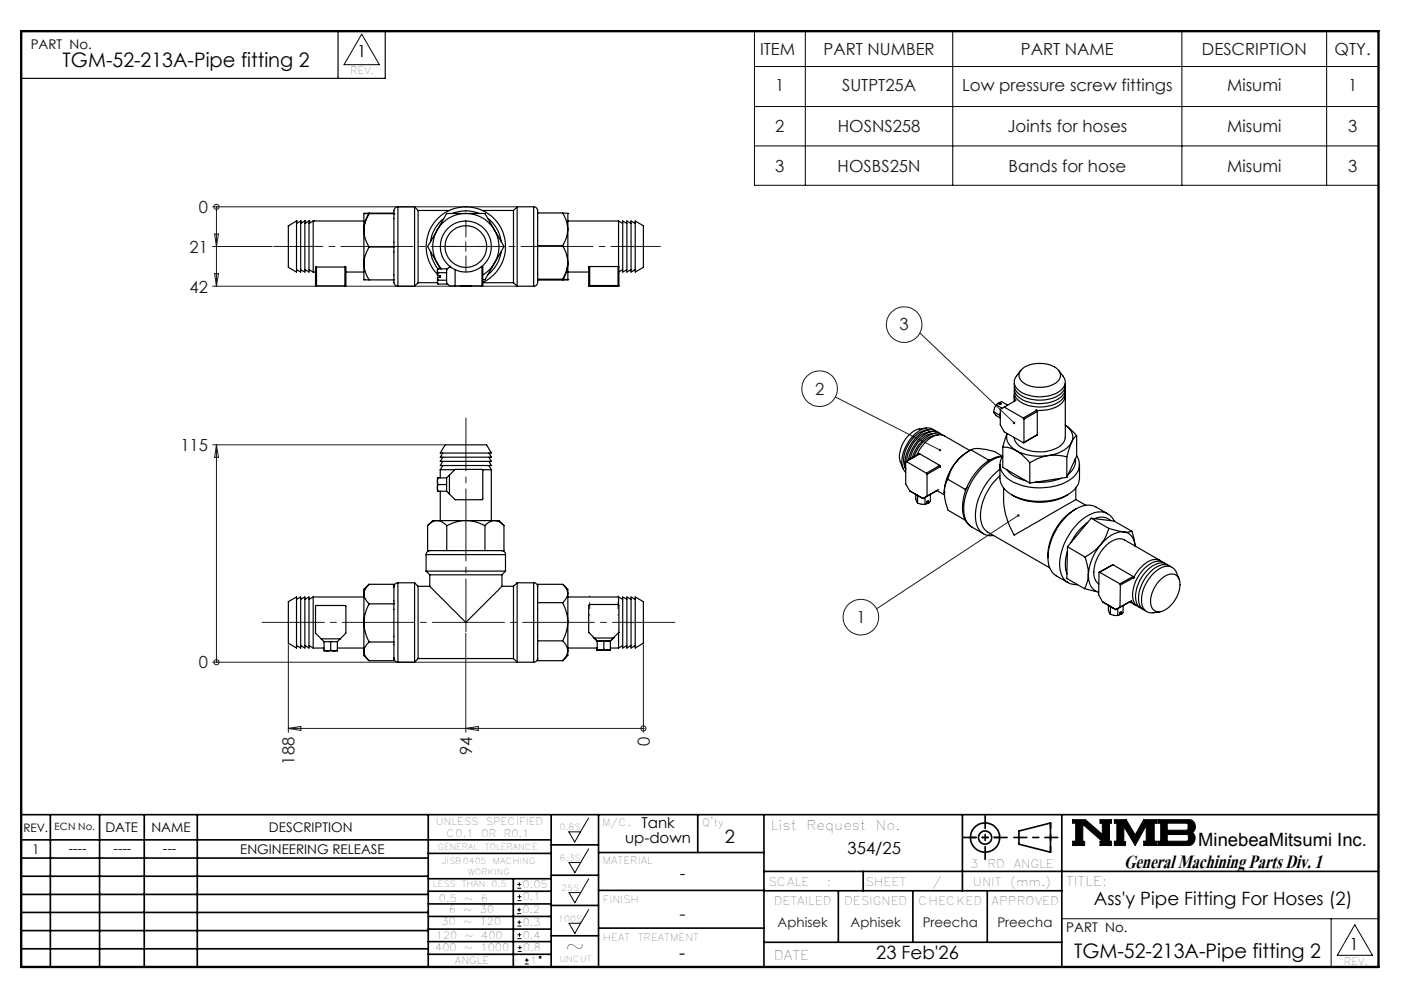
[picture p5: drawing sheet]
<svg xmlns="http://www.w3.org/2000/svg" width="297mm" height="210mm" viewBox="0 0 297 210" stroke-linecap="round" stroke-linejoin="round" font-family="sans-serif">
<g fill="none" stroke="#000" stroke-width=".21">
<path d="M76.5 7.2l3.8 6.5h-7.5zM159.6 6.6h132v32.6h-132zM159.6 14.1h132M170.4 6.6v32.6M201.5 6.6v32.6M250 6.6v32.6M280.6 6.6v32.6M159.6 22.5h132M159.6 30.9h132M120.3 175.9h2.5l-1.2 2.2zM124.5 173l-1.7 2.9M124.5 179.5l-1.7 2.9"/>
<path d="M226.9 173.3h2.7l3.6 3.2v-2.4h-.5v-.8h2.4v.8h-.4v3.8h.4v.9h-2.4v-.9h.5l-4.1-3.6v3.6h.3v.9h-2.5v-.9h.6v-3.8h-.6zM235.7 173.3h2.5l1.9 3.3 1.8-3.3h2.8v.8h-.5v3.8h.5v.9h-2.8v-.9h.6v-3.3l-2.4 4.2-2.4-4v3.2h.4v.8h-2.4v-.9h.6v-3.8h-.6zM244.9 173.3h6.6a1.47 1.47 0 0 1 1.3 1.2 1.47 1.47 0 0 1-.7 1.6 1.48 1.48 0 0 1 .7 1.6 1.48 1.48 0 0 1-1.4 1.1h-6.5v-.9h.6v-3.8h-.6zM246.9 174.1h4.1l.3 .2v1l-.3 .3h-4.1zM246.9 176.5h4.2l.3 .3v.8l-.4 .3h-4.1zM109.4 193.2h.8M109.4 192.4h.8M109.4 187.8h.8M109.4 187h.8M109.5 198.5h.8M109.5 197.7h.8M109.5 195.9h.8"/>
<path d="M109.5 195h.8M109.5 190.5h.8M109.5 189.6h.8M109.8 192v.8M109.9 194.7v.8M109.9 186.6v.8M109.9 189.2v.8M109.9 197.3v.8M110 200v.8M120.4 182.4h2.4l-1.2 2.2zM120.4 188.8h2.4l-1.2 2.1zM120.4 195.3h2.4l-1.2 2.1z"/>
<path d="M124.5 185.9l-1.7 2.9M124.5 192.4l-1.7 2.9M224.6 194.3h67M281.6 194.3v10.2M286.6 195.6l3.7 6.4h-7.4zM109.5 201.2h.8M109.5 200.4h.8M111 203.9h.8M111 203.1h.8M111.4 202.7v.8"/>
<circle cx="114.3" cy="202.5" r=".2"/>
</g>
<g fill="none" stroke="#000" stroke-width=".35">
<path d="M4.5 172.3h287.1M4.5 177.6h112.1M10.7 172.3v32.2M21.1 172.3v32.2M30.5 172.3v32.2M41.7 172.3v32.2M90.6 172.3v32.2M116.6 172.3v32.2M116.6 178.7h10M126.6 172.3v32.2M147.6 172.3v8M161.6 172.3v32.2"/>
<path d="M203.6 172.3v16.1M215.5 175.7l6.7-1.6v6.1l-6.7-1.7zM224.6 172.3v32.2M4.5 185.3h86.1M4.5 181.5h86.1M4.5 189.2h86.1M4.5 193h86.1M4.5 196.8h86.1M90.6 199.1h26M90.6 193.8h26M90.6 188.5h26M90.6 191.2h26"/>
<path d="M90.6 180.5h26M90.6 185.8h26M90.6 196.5h26M108.6 185.8v18.5M116.6 185.1h10M116.6 191.5h10M116.6 197.9h10M126.6 196.3h35M126.6 188.3h35M126.6 180.3h35M161.6 184.3h130M161.6 199.3h63"/>
<path d="M161.6 188.4h63M177.3 188.4v10.9M182.6 184.3v4.1M193.1 188.4v10.9M208.8 188.4v10.9M4.5 200.7h86.1M90.6 201.8h26"/>
<circle cx="208.4" cy="177.1" r="3.1"/>
<circle cx="208.4" cy="177.1" r="1.4"/>
</g>
<path d="M4.5 6.6h287.1" fill="none" stroke="#000" stroke-width=".21" stroke-dasharray="6.3 1.3 1.3 1.3" stroke-dashoffset="1.9"/>
<path d="M71.5 6.6v10M81.5 6.6v10h-77" fill="none" stroke="#000" stroke-width=".25"/>
<path d="M205.3 177.1h6.2M222.2 174v6.2" fill="none" stroke="#000" stroke-width=".35" stroke-dasharray="15.2 1.3 1.3 1.3" stroke-dashoffset="14.1"/>
<path d="M203.8 177.1h9.2M208.4 172.5v9.2M214.5 177.1h9.3" fill="none" stroke="#000" stroke-width=".35" stroke-dasharray="15.2 1.3 1.3 1.3" stroke-dashoffset="12.5"/>
<path d="M4.5 6.6h287.1v197.9h-287.1z" fill="none" stroke="#000" stroke-width=".5"/>
<path d="M226.9 173.3v.8h.6v3.8h-.6v.9h2.5v-.9h-.3v-3.6l4.1 3.6h-.5v.9h2.4v-.9h-.4v-3.8h.4v-.8h-2.4v.8h.5v2.4l-3.6-3.2zM235.7 173.3v.8h.6v3.8h-.6v.9h2.4v-.8h-.4v-3.2l2.4 4 2.4-4.2v3.3h-.6v.9h2.8v-.9h-.5v-3.8h.5v-.8h-2.8l-1.8 3.3-1.9-3.3zM246.9 176.5h4.2l.3 .2v1l-.3 .2h-4.2zM244.9 173.3v.8h.6v3.8h-.6v.9h6.9l.7-.5 .3-.9-.1-.7-.6-.6a1.48 1.48 0 0 0 .7-1.6 1.48 1.48 0 0 0-1.3-1.2zM246.9 174.1h4.1l.3 .2v1.1l-.2 .2h-4.2z" fill-rule="evenodd" fill="#000"/>
<g fill="none" stroke="#191924" stroke-width=".21">
<path d="M45 52.1h12.5M45 43.7h64.1M45.4 49.5h.8l-.4 2.6zM45.4 57.9h.8l-.4 2.6zM45.8 43.7v16.8M45.8 43.7h.1M97.5 52.1h2.1M98.5 51.1v2.1M45 60.5h64.1M194.6 70.4l19.9 19M45 94.1h48.8M45.8 94.1v45.9"/>
<path d="M45.8 94.1l.4 2.6h-.8zM176.7 84l22.1 11.2M215.4 109l-30 19.8M61 136.3v18.6M98.5 133.9v21M136.1 136.3v18.6M45 140h64.1M45.8 140h.1M61 154h75.1M61 154l2.6-.4v.9zM98.5 154l2.7-.4v.9zM136.1 154h.1"/>
<circle cx="45.8" cy="43.7" r=".54"/>
<circle cx="191.3" cy="68.7" r="3.8"/>
<circle cx="173.4" cy="82.2" r="3.8"/>
<circle cx="182.1" cy="130.5" r="3.8"/>
<circle cx="45.8" cy="140" r=".54"/>
<circle cx="136.1" cy="154.1" r=".55"/>
</g>
<path d="M96.6 52.1h-3.4M98.6 50.1v-3.4M98.6 54.1v3.4M100.6 52.1h3.4" fill="none" stroke="#191924" stroke-width=".21" stroke-dasharray="15.2 1.3 1.3 1.3"/>
<path d="M124.7 126v4.1M130.7 126v4.1" fill="none" stroke="#191924" stroke-width=".21" stroke-dasharray="15.2 1.3 1.3 1.3" stroke-dashoffset="15.1"/>
<path d="M142.7 131.6h-87.3" fill="none" stroke="#191924" stroke-width=".21" stroke-dasharray="15.2 1.3 1.3 1.3" stroke-dashoffset="2.1"/>
<path d="M98.6 88.4v45.2" fill="none" stroke="#191924" stroke-width=".21" stroke-dasharray="15.2 1.3 1.3 1.3" stroke-dashoffset="4.1"/>
<path d="M139.7 52.1h-81.8" fill="none" stroke="#191924" stroke-width=".21" stroke-dasharray="15.2 1.3 1.3 1.3" stroke-dashoffset="4.8"/>
<path d="M214.3 89.2v.4h.4l-.2-.2 .2 .2v-.3zM198.7 95l-.1 .2a.26 .26 0 0 0 .2 .3 .26 .26 0 0 0 .3-.2l-.3-.1 .3 .1a.27 .27 0 0 0-.1-.3 .27 .27 0 0 0-.3 0zM215.3 108.8a.28 .28 0 0 0-.1 .4 .28 .28 0 0 0 .4 0 .28 .28 0 0 0 .1-.3l-.3 .1 .3-.1z" fill="#191924"/>
<g fill="none" stroke="#000" stroke-width=".25">
<path d="M61 47.8h.1M62.7 46.7v10.8l-1.7-1v-8.7M62.7 46.7h.1M62.7 46.7l-1.7 1.1M63.6 46.7h.1M63.6 46.7v10.8l-.9-.5M63.6 46.7l-.9 .6M64.5 46.7h.1M64.5 46.7v10.8l-.9-.5M64.5 46.7l-.9 .6M65.4 46.7h.1M65.4 46.7v10.8l-.9-.5"/>
<path d="M65.4 57l.9 .5M65.4 46.7l-.9 .6M66.3 46.7h.1M66.3 46.7v10.8M66.3 46.7h10.7M66.3 57.5h.4M66.3 46.7l-.9 .6M67 56.5h-.3v4h.3M67 56.5v4M67 56.5h6M73 56.5h.2v4h-.2M73 56.5v4"/>
<path d="M73.2 57.5h3.8M77 59.2h.1M77 45.1h.1M77 48.7a6.5 6.5 0 0 0 1.1 3.5M77 48.7v7M77 55.7a6.3 6.3 0 0 0 1.1 3.5M77 59.2h1.1M77 55.7v3.5M77 45.1l1.1 .1M77 45.1v3.6M78.1 45.2a7.2 7.2 0 0 0-1.1 3.5M78.1 52.2a7.3 7.3 0 0 0-1.1 3.5"/>
<path d="M78.1 45.1h-1.1M78.1 45.1a7 7 0 0 0-1.1 3.5M78.1 59.2h5.2M78.1 45.1h5.2M78.1 45.2h5.2M78.1 52.2h5.2M83.3 59.2v.5a.88 .88 0 0 0 .9 .8M83.3 45.2h.1M83.3 45.2v14M84.2 43.7a1.07 1.07 0 0 0-.9 1.5M84.2 43.7v16.8M84.2 43.7h3.5"/>
<path d="M87.7 43.7v16.8M87.7 43.7l.7 .8M88.4 44.5v15.3M88.4 59.8l-.7 .7M88.4 44.5h6.6M88.4 59.8h4.1M91.1 53.3l.3 1.4 1.2 2.2M92.5 55.6l.8 1.3M92.5 48.6a6.8 6.8 0 0 0 0 7M92.5 48.6l-2 3.5 2 3.5M92.5 55.6l.7 1.3M92.5 57.2l.2 .5"/>
<path d="M92.5 57.2v1.1M92.5 59.7l.2 .4M92.5 58.7v1M92.5 58a8.4 8.4 0 0 1 .8-12.5 8.4 8.4 0 0 1 12.3 2.2 8.4 8.4 0 0 1-3.5 12M92.5 58.3h.6v.4h-.6M92.6 58.7l.1 .6M92.7 56.9l-.2 .3M92.7 57.7l-.1 .6M92.7 59.3l-.2 .4M92.7 56.9h1.8v3.2h-1.8M92.7 57.7h1.8M92.7 59.3h1.8"/>
<path d="M92.8 58.3l.3 .3M93.9 46.2a7.6 7.6 0 0 0-2.8 4.9M94.5 59.9l.6 .6h6.9M95.3 56.5h-.2l-.6 .6M96.3 57v3.5M98.5 45.1h-4l-2 3.5M98.5 45.1a6.9 6.9 0 0 0-6 3.5M98.5 45.1h4.1l2 3.5M98.5 45.1a7 7 0 0 1 6.1 3.5M101.4 45.1a7.6 7.6 0 0 0-5.7 0M101.8 56.5h.2M102 56.5h.1v4h-.1"/>
<path d="M102 56.5v4M102.1 44.5h6.5M102.1 59.8h6.5M103.2 46.2a7.7 7.7 0 0 1 2.8 4.9M104.6 48.6a6.8 6.8 0 0 1 0 7M104.6 55.6l-1.2 1.6-1.3 .9M104.6 48.6l2 3.5-2 3.5M104.6 55.6l-2 3.6h-.5M106 53.2a7.5 7.5 0 0 1-2.8 4.9M108.6 44.5v15.3M108.6 59.8l.8 .7M109.4 43.7v16.8"/>
<path d="M109.4 43.7h3.5M109.4 43.7l-.8 .8M112.9 43.7a1.01 1.01 0 0 1 .8 1.3M112.9 43.7v16.8M113.7 59.1v.6a.81 .81 0 0 1-.8 .8M113.7 45v14.1M113.7 59h5.3M113.7 52h5.3M113.7 45h5.3M113.7 59.2h5.3M119 52a7.2 7.2 0 0 1 1.1 3.5M119 45a7 7 0 0 1 1.1 3.5"/>
<path d="M119 45l1.1 .1M119 59l1.1 .2M120.1 45.1h.1M120.1 59.2h.1M120.1 55.5a7.2 7.2 0 0 1-1.1 3.5M120.1 48.5a7 7 0 0 1-1.1 3.5M120.1 48.5v7M120.1 45.1v3.4M120.1 55.5v3.7M120.1 59.2h-1.1M120.1 55.8v.4a7 7 0 0 1-1.1 3M120.1 46.7h10.7"/>
<path d="M120.1 57.5h4.4M124.7 56.4h-.2v4.1h6.4v-4.1h-.2M124.7 56.4v4M124.7 56.4h6M130.7 56.4v4M130.8 46.7v9.7M130.8 46.7l.9 .6M131.7 57l-.8 .5M132.6 47.3l-.9-.6v10.8l.9-.5M133.5 47.3l-.9-.6v10.8l.9-.5M134.4 47.3l-.9-.6v10.8l.9-.5M134.4 46.7l1.7 1.1v8.7l-1.7 1z"/>
<path d="M67 60.5h6M84.2 60.5h3.5M97.4 60.5h2.3M109.4 60.5h3.5M124.5 60.4h.2M124.7 60.4h6M130.7 60.4h.2M215.9 78.3a3.6 3.6 0 0 0-1.3 2.8 4 4 0 0 0 3.6 2.6 6.9 6.9 0 0 0 6.8-1.8 1.86 1.86 0 0 0-.1-2.4l-1-1.2M216.1 78.2a6.3 6.3 0 0 1 7.7 0 1.8 1.8 0 0 1-.7 3 6.6 6.6 0 0 1-7-.6 1.64 1.64 0 0 1 0-2.4zM93.1 99.3h3.1M93.1 99.3v1.8M93.7 96.7l-.6 .9h10.8l-.5-.9"/>
<path d="M93.7 95.8l-.6 .9h10.8l-.5-.9M93.7 97.6l-.6 .9h10.8l-.5-.9M93.7 98.5l-.6 .8M94.2 94.1h8.7l1 1.7h-10.8zM102.1 99.3h1.8M103.4 98.5l.5 .8M103.9 99.3v10.8M191.7 97.6h-.1v4.7l.8 1.5M191.7 97.6l4.3 2.5M194.6 96l-3 1.6M194.6 96l-2.9 1.6M194.6 96l4.2 2.4"/>
<path d="M196 90.5a5.8 5.8 0 0 0-5.6 5l-.1 1a5.5 5.5 0 0 0 .7 2.6M196.6 90.9a5.9 5.9 0 0 0-4.9 4 4.7 4.7 0 0 0-.1 4.3 7.8 7.8 0 0 1 4.7-8.3 2.16 2.16 0 0 1 1.9 .4M197.2 91.3a5.6 5.6 0 0 0-4.8 3.9l-.5 1.2-.1 1.1M197.6 91a2.68 2.68 0 0 0-3.4 .3 8.2 8.2 0 0 0-3.3 7.2l.3 .9 .4 .5M197.8 91.6a5.1 5.1 0 0 0-4.2 2.8l-.6 1.2-.5 1.5M198.5 92a6 6 0 0 0-5.1 4.5v.1M198.8 98.4l.1 .3M198.8 98.4l-2.8 1.7M198.9 91.7a2.73 2.73 0 0 0-3.5 .3 8.9 8.9 0 0 0-3.3 5.3M198.9 98.7l-2.8 1.6M198.9 98.7v.1M199.5 92a2.63 2.63 0 0 0-3.4 .4 8.3 8.3 0 0 0-3.1 4.4"/>
<path d="M202.2 97.8a9.1 9.1 0 0 0-1.7 3.5M202.2 97.8a10.5 10.5 0 0 0-2.5 6.4M205.1 95.3l-5.3-3.1a3.4 3.4 0 0 0-4 1.3l-1.3 1.6-.6 1.2M205.4 95.1a10.3 10.3 0 0 0-3.2 2.7M205.4 95.1l3.7 2.2M205.4 95.1h.1M205.4 95.1l-1.6 1.1-1.6 1.6M205.5 95.1l.4-.2a9.9 9.9 0 0 1 6.2 1.6 8.7 8.7 0 0 0-6.5 4.5 10.4 10.4 0 0 0-1.7 8.5l.6 1 1 .9M209.1 97.3l-.2 .3M209.1 97.3h.2M210.2 87.1a2.36 2.36 0 0 0 1.4 1.3M210.2 87.1l1.3 .7"/>
<path d="M210.7 85.6l-.3 .7-.2 .8M210.7 85.6l1.3 .8M211.4 85.2l.5-.3 1.2 .8M211.4 85.2l.4 .2-.3 .1-.4-.2-.4 .3M211.4 85.2h.1M211.4 85.2v.3M211.5 87.8l.1 .2M211.5 98.3v2.9a4.8 4.8 0 0 0 3.5 3.9 13.4 13.4 0 0 0 11-.6 4.2 4.2 0 0 0 2.4-3.3v-2.9M211.5 99.2a12.9 12.9 0 0 0-5.1 10.9 3.2 3.2 0 0 0 3.8 3.1M211.6 87.4l-.1 .4M212 96.5a9 9 0 0 0-6 4.6 10.4 10.4 0 0 0-1.8 8.7l.6 1 .7 .6M212.1 96.4l-.4 .8-.2 1.2a5.2 5.2 0 0 0 4.2 4.1 12.9 12.9 0 0 0 10.9-1.2l.9-.9a3.1 3.1 0 0 0 .9-2.1"/>
<path d="M212.1 94.5l1-2.8a2.82 2.82 0 0 0 1.4 3.3l.5 .3M212.1 94.5l1 .1 1.9 .7M212.1 94.5v4.3l5.7 3.4M212.4 86.1l-.8 .5v3.2l.8 1.5 4.1 2.4 .1-.2M212.4 86.1l4.1 2.3M213 99.3a6.8 6.8 0 0 0 4 2.4M214.5 83.7v1.2M214.6 81.2a2.64 2.64 0 0 0 1.8 2.6 7.9 7.9 0 0 0 8.3-.8l.3-.4a1.84 1.84 0 0 0 .3-1.4M214.6 81.9a3.2 3.2 0 0 0 2.9 3.1 7.7 7.7 0 0 0 7.2-1.3 2.21 2.21 0 0 0 .6-1.8M214.6 82.6a2.64 2.64 0 0 0 1.8 2.7 7.9 7.9 0 0 0 8.3-.9l.3-.3a1.84 1.84 0 0 0 .3-1.5M214.6 83.3v.7l.2 .7M214.9 84.7l-2.5 1.4"/>
<path d="M215 95.3a11 11 0 0 0 6.8 1M215 95.3a10.3 10.3 0 0 1 2.8 2.6M216.5 88.4l.1 .2M216.6 88.6v4.9M217.8 97.9v4.3M219.1 86.7l.2 .1M219.3 86.8l.1 .2M219.3 86.8l-2.8 1.6M219.4 91.9l-2.8 1.8M219.4 87l-2.8 1.6M219.4 87v4.9M219.4 91.9l-2.8 1.6"/>
<path d="M221.8 96.3a11.1 11.1 0 0 0-4 1.6M221.8 96.3a10.8 10.8 0 0 1 3.9 .3M225.3 83.3a2.95 2.95 0 0 1-2.5 3l-1.3 .4-2.2 .1M225.4 83.7v8.8a3.3 3.3 0 0 1-2.9 2.7 7.8 7.8 0 0 1-7.2-1.2 2.01 2.01 0 0 1-.7-1.5M225.7 96.6v4.4M226.7 93.5a6 6 0 0 1-4.9 2.8M226.7 93.5l-1 3.1M227.4 97.1a3.3 3.3 0 0 1-1.4 3.2M227.8 96.4v.1a2.86 2.86 0 0 1 .5 1.8M227.8 92.1l-2.4-2.2a2.94 2.94 0 0 1 1.3 3.6M227.8 92.1l-.5 .5-.6 .9M227.8 92.1v4.3l-2.1 4.6"/>
<path d="M90.1 117.3h16.8M90.1 117.3v3.5M90.5 111.2v5.2h16.1v-5.2M91 116.4a.84 .84 0 0 0-.9 .9M92.5 110.1h6M92.5 110.1a2.94 2.94 0 0 1 2 1.1M92.5 110.1h-.3a3.2 3.2 0 0 0-1.7 1.1M92.5 110.1h-1l-1 1.1M92.5 101.8l.2 .7M92.5 101.8v1.4M92.5 103.2l.2 .7M92.5 103.2v.6"/>
<path d="M92.5 103.8l.1 .1M92.6 103.9h1.9M92.7 101.1l-.2 .7M92.7 102.5l-.2 .7M92.7 101.1h-.2v.7M92.7 101.1h1.8M92.7 102.5h1.8M93.1 103.9v6.2M94.5 101.1l1.8-1.8h5.8v6.2l-.1 .2h-5.7l-1.8-1.8M94.5 101.1v2.8M94.5 111.2v5.2M95.1 100.5v4"/>
<path d="M98.5 110.1a8 8 0 0 0-4 1.1M98.5 110.1l2.4 .3 1.7 .8M98.5 110.1h6.1M102.6 111.2v5.2M104.6 110.1h-.2a3.2 3.2 0 0 0-1.8 1.1M104.6 110.1a2.77 2.77 0 0 1 2 1.1M104.6 110.1h1l1 1.1M106.1 116.4a.84 .84 0 0 1 .8 .9M106.9 117.3v3.5M192.4 103.8l2.9 1.6M192.4 103.8l1.6 .9M193.7 104.5a2.35 2.35 0 0 0 .4 1.9"/>
<path d="M194 104.7l.5 .3-.4-.1M194 104.7l.1 .2M194.1 106.4l1.6 .3M194.1 104.9v1.5M195.3 105.4h.1M196 100.1l.1 .2M196.1 100.3v4.6M196.1 104.9l-.8 .5M196.1 106.2l.3 .2M196.4 106.4v-.5l-.3 .1v.5l-.4 .2M196.4 106.4h.1M196.8 104.5v1.5l-.4 .4"/>
<path d="M196.8 104.5l-1.1 .7v1.5M198.2 103.7l1.6 1M198.3 103.7l-1.5 .8M198.5 103.5l-2.4 1.4M199.7 104.1h.1M199.7 104.2l.4 2.3 .5 1.4 3.6 2.1M200.5 101.3a5 5 0 0 0-.8 2.9M200.5 101.3l3.7 2.2M204.2 103.5v.4M204.5 103.1l-.3 .4M205.5 111.4l2.6 1.5M211.5 100.6a11.4 11.4 0 0 0-4 9.7 3.2 3.2 0 0 0 1.5 2.3l13 7.5"/>
<path d="M212.3 103.2a16.3 16.3 0 0 0 2.2 10l13.1-7.6M214 104.6a11.9 11.9 0 0 0 11.9 0M224.5 101.1a12.7 12.7 0 0 1-5.5 .9M225.7 101l-7.9 1.2M225.8 116.6a7.3 7.3 0 0 0-.1 4.7M225.8 115.6l3.8 2.2M225.8 115.6l-.1 6.7 3.7 2.2M227.6 105.6l2.1 1.2M227.6 103.2v2.4M227.6 107.6a11.8 11.8 0 0 0-5.9 10.3M229.6 117.8l.6 2.6v1.2M230.1 110.5a11.2 11.2 0 0 0-3.5 4.3"/>
<path d="M230.8 109.6l-5 6M230.8 109.6l3.8 2.2M230.8 109.6l4.9 .6M231.5 109.7a3.2 3.2 0 0 1 3.5 .4M232.8 115.2a12.4 12.4 0 0 1-3.2 2.6M232.8 115.2a11.2 11.2 0 0 0-2.6 6.4M234.3 108.6a3.1 3.1 0 0 1 1.4 1.6M234.3 108.6l-2.5-1.4a4.8 4.8 0 0 0-5.2 1.2 12.8 12.8 0 0 0-4.8 10.5l.3 1.2a3.1 3.1 0 0 0 1.3 1.7l2.5 1.4M234.3 108.6a4.3 4.3 0 0 0-4.7 .8 12.8 12.8 0 0 0-5.4 11l.3 1.2a3.4 3.4 0 0 0 1.3 1.6M234.6 111.8a8.3 8.3 0 0 1-1.8 3.4M234.6 111.8l3.2 .7M235.4 119.4l-2.9 1.6"/>
<path d="M235.4 119.4l-2.8 1.6M235.4 119.4l4.3 2.5M235.7 110.2l3.7 2.2M237.8 112.5a5.5 5.5 0 0 0-4.5 2.1l-.5 .6M239.4 112.4l.5 1.4 .2 1.7a2.84 2.84 0 0 0-2.3-3M239.4 112.4l-1.6 .1M245.5 118.6l-7.6-4.4a2.87 2.87 0 0 0-3.2 .6 8.1 8.1 0 0 0-3.2 7.2l.3 .9 .6 .6M245.8 118.8a2.84 2.84 0 0 0-3.8 .6l-1.3 1.4-.8 1.3M246.4 119.1a2.57 2.57 0 0 0-3.3 .3 7.8 7.8 0 0 0-3.4 7.6 2 2 0 0 0 1.3 1.4M247 119.5a2.63 2.63 0 0 0-3.3 .2 8.1 8.1 0 0 0-3.4 7.2 2.16 2.16 0 0 0 1.4 1.9M247.7 119.9a2.68 2.68 0 0 0-3.3 .2 8.3 8.3 0 0 0-3.5 7.1 2.26 2.26 0 0 0 1.4 1.9M61 127.2l1.7-.9v10.7l-1.7-1z"/>
<path d="M62.7 126.7l.9-.4v10.7l-.9-.5M63.6 126.7l.9-.4v10.7l-.9-.5M64.5 126.7l.9-.4v10.7l-.9-.5M65.4 136.5l.9 .5M66.3 126.3v10.7M66.3 126.3h10.7M66.3 137h2.2M66.3 126.3l-.9 .4M67.9 135.1h4.1M68.5 135.7l-1.8-1.8 .1-5.8 6.2-.1 .2 .2v5.7l-1.8 1.8M68.5 137.5l.8 .1M68.5 137.5v.1h.8"/>
<path d="M68.5 135.7h2.9M68.5 135.7v1.8M69.3 137.6h1.4M70 137.5l.7 .1M70 137.5l-.7 .1M70 135.7v1.8M70.7 137.6h.6M71.3 137.6h.1M71.4 137.5l-.7 .1M71.4 137h5.6M71.4 135.7v1.9M77 125.6a2.82 2.82 0 0 0 1.1 2.1"/>
<path d="M77 125.6v6.1M77 131.7a9.1 9.1 0 0 0 1.1 4.1M77 131.7v6.1M77 137.8v.8l1 1.1M78.1 123.6a3.2 3.2 0 0 0-1.1 2M78.1 127.7l-.9 2.4-.2 1.6M78.1 135.8a3 3 0 0 0-1.1 2M78.1 123.6h5.2v16.1h-5.2a2.94 2.94 0 0 1-1.1-1.9M78.1 123.6l-1.1 1v1M78.1 127.7h5.2M78.1 135.8h5.2M83.3 139.2a.84 .84 0 0 0 .9 .8"/>
<path d="M84.2 123.3a.84 .84 0 0 0-.9 .8M84.2 123.3v16.7M84.2 123.3h3.5M87.7 123.3v16.7M87.7 123.3l.7 .7M88.4 124v15.3M88.4 139.3l-.7 .7M88.4 124h2.5M88.4 139.3h20.2M90.1 120.8h16.8M90.1 120.8l.8 .8M90.9 121.6h15.3"/>
<path d="M90.9 124l7.6 7.6 7.7-7.6M90.9 121.6v2.4M106.2 124h2.4M106.2 121.6v2.4M106.9 120.8l-.7 .8M108.6 124v15.3M108.6 139.3l.8 .7M109.4 123.3v16.7M109.4 123.3l-.8 .7M109.4 123.3h3.5M112.9 123.3a.84 .84 0 0 1 .8 .8M112.9 123.3v16.7"/>
<path d="M113.7 139.2a.84 .84 0 0 1-.8 .8M113.7 135.5h5.3M113.7 127.5h5.3M119 135.5a3.3 3.3 0 0 1 1.1 2.1M119 127.5a8.9 8.9 0 0 1 1.1 4M119.1 123.6l1 1v.9M120.1 137.6a3.3 3.3 0 0 1-1.1 2.1M120.1 131.5l-.4 2.3-.7 1.7M120.1 131.5v6.1M120.1 125.5a3.1 3.1 0 0 1-1.1 2M120.1 125.5v6M120.1 125.5v-.2a3 3 0 0 0-1.1-1.7h-5.3v16.1h5.3"/>
<path d="M120.1 137.6v1l-1.1 1.1M120.1 126.3h10.7M120.1 137h6.2M124.5 133.8v-5.8l.2-.2 6.1 .1 .1 5.9M124.5 133.7l1.8 1.8M125.5 134.8l.8 .8M125.7 134.9h4M126.3 137.4l.7 .1M126.3 137.4v.1M126.3 137.5h2.8M126.3 135.5h2.8M126.3 135.5v1.9"/>
<path d="M127 137.5h1.4M127 137.5h-.7M127.4 135.5l-1.1 .1M127.7 137.3l.7 .2M127.7 137.3l-.7 .2M127.7 135.5v1.8M128.1 135.5l1 .1M128.4 137.5h.7M129.1 137.4l-.7 .1M129.1 137h1.7M129.1 135.5v2M130 134.8l-.9 .8"/>
<path d="M130.8 126.3v1.6M130.8 133.9v3.1M130.8 126.3l.9 .4M130.9 133.7l-1.8 1.8M131.7 136.5l-.9 .5M132.6 126.7l-.9-.4v10.7l.9-.5M133.5 126.7l-.9-.4v10.7l.9-.5M134.4 126.3l1.7 .9v8.8l-1.7 1zM134.4 126.7l-.9-.4v10.7l.9-.5M225.8 123.1l.6 .4 1.6 .1M225.8 123.2h.1M230.2 121.6a3.3 3.3 0 0 0 2.2 3.6l-3-.7"/>
<path d="M230.2 121.6a5.6 5.6 0 0 1-.8 2.9M232.6 121l-.1 .1-.1 4.7 .8 1.5M232.6 121l4.3 2.5M233.2 127.3l2.8 1.6M233.2 127.3l1.6 .9M234.5 128a2.35 2.35 0 0 0 .4 1.9M234.8 128.2l.5 .3M234.8 128.2l.1 .2M234.9 129.9l.8 .3h.7M234.9 128.4v1.5M234.9 128.4l.4 .1M235.3 128.5l.7 .4"/>
<path d="M236 128.9h.1M236.5 128.7l-.5 .2M236.5 128.7l-.1 1.5M236.9 129.7l.2 .2M236.9 123.5l.1 .2M237 123.7l-.1 4.7M237.1 129.9h.1M237.1 129.9l.1-.5-.3 .1v.5l-.5 .2M237.6 128v1.5l-.5 .4M237.6 128l-1.1 .7M239 127.3l1.1 .6M239 127.2l-1.4 .8"/>
<path d="M239.3 127.1l.5 .6 .6 .3M239.4 127l-3.4 1.9M239.7 121.9l.2 .3M239.7 121.9l-2.8 1.6M239.9 122.2l-2.9 1.5M239.9 122.2v.2M245.7 122.4a2.38 2.38 0 0 1 3.5-.4 5.1 5.1 0 0 1-1.1 5.5 3.6 3.6 0 0 1-3.7 1.7 2.71 2.71 0 0 1-.9-3.2l1-2.2zM249.4 122.4a3.5 3.5 0 0 0-1.7-2.5 4.5 4.5 0 0 0-4.5 2.3 6.9 6.9 0 0 0-1.4 6.3 1.99 1.99 0 0 0 2.1 1.1l1.5-.2M84.2 140h3.5M109.4 140h3.5"/>
<circle cx="98.5" cy="52.1" r="5.4"/>
<circle cx="98.6" cy="52.2" r="4.4"/>
</g>
<text font-size="6.2" x="237.8" y="183.6">General Machining Parts Div. 1</text>
<text font-size="4.9" x="119.6" y="201.8">~</text>
<g font-size="4.2">
<text x="13.3" y="14.3">TGM-52-213A-Pipe fitting 2</text>
<text x="227.2" y="202.6">TGM-52-213A-Pipe fitting 2</text>
</g>
<g font-size="3.9">
<text x="153.3" y="178.4">2</text>
<text x="253.5" y="178.9">MinebeaMitsumi Inc.</text>
<text x="231.4" y="191.3">Ass'y Pipe Fitting For Hoses (2)</text>
<text x="143.7" y="202.9">-</text>
<text x="185.4" y="202.9">23 Feb'26</text>
</g>
<text font-size="3.9" fill="#191924" x="143.7" y="194.6">-</text>
<g font-size="3.5" fill="#191924">
<text x="160.8" y="11.6">ITEM</text>
<text x="174.2" y="11.6">PART NUMBER</text>
<text x="216" y="11.6">PART NAME</text>
<text x="254.3" y="11.6">DESCRIPTION</text>
<text x="282.3" y="11.6">QTY.</text>
<text x="164" y="19.3">1</text>
<text x="178.1" y="19.3">SUTPT25A</text>
<text x="203.5" y="19.3">Low pressure screw fittings</text>
<text x="259.6" y="19.3">Misumi</text>
<text x="285.2" y="19.3">1</text>
<text x="164" y="28">2</text>
<text x="177.2" y="28">HOSNS258</text>
<text x="213.1" y="28">Joints for hoses</text>
<text x="259.6" y="28">Misumi</text>
<text x="285.2" y="28">3</text>
<text x="164" y="36.3">3</text>
<text x="177.2" y="36.3">HOSBS25N</text>
<text x="213.3" y="36.3">Bands for hose</text>
<text x="259.6" y="36.3">Misumi</text>
<text x="285.2" y="36.3">3</text>
<text x="42.1" y="45.1">0</text>
<text x="40.1" y="53.5">21</text>
<text x="40.1" y="61.9">42</text>
<text x="190.3" y="69.9">3</text>
<text x="172.4" y="83.4">2</text>
<text x="38.2" y="95.4">115</text>
<text x="181.1" y="131.8">1</text>
<text x="42.1" y="141.4">0</text>
<text x="62.3" y="161.7" transform="rotate(-90 62.3 161.7)">188</text>
<text x="99.9" y="159.7" transform="rotate(-90 99.9 159.7)">94</text>
<text x="137.5" y="157.8" transform="rotate(-90 137.5 157.8)">0</text>
</g>
<g font-size="3.5">
<text x="75.6" y="12.1">1</text>
<text x="143.8" y="185.8">-</text>
<text x="179.3" y="180.5">354/25</text>
<text x="285.5" y="200.9">1</text>
</g>
<g font-size="3.2">
<text x="132.2" y="178.4">up-down</text>
<text x="135.7" y="175.2">Tank</text>
</g>
<g font-size="2.8">
<text x="6.5" y="10.4">PART No.</text>
<text x="22.3" y="175.9">DATE</text>
<text x="32" y="175.9">NAME</text>
<text x="56.9" y="175.9">DESCRIPTION</text>
<text x="163.1" y="175.4">List</text>
<text x="170.6" y="175.4">Request</text>
<text x="185.3" y="175.4">No.</text>
<text x="6.8" y="180.6">1</text>
<text x="14.5" y="180.3">----</text>
<text x="24" y="180.3">----</text>
<text x="34.5" y="180.3">---</text>
<text x="50.8" y="180.7">ENGINEERING RELEASE</text>
<text x="225.5" y="187.3">TITLE:</text>
<text x="225.6" y="197.2">PART No.</text>
<text x="163.7" y="203">DATE</text>
</g>
<g font-size="2.8" fill="#191924">
<text x="164.5" y="196.1">Aphisek</text>
<text x="179.9" y="196.1">Aphisek</text>
<text x="195.2" y="196.1">Preecha</text>
<text x="211" y="196.1">Preecha</text>
</g>
<g font-size="2.5">
<text x="4.9" y="175.9">REV.</text>
<text x="205.2" y="183.6">3</text>
<text x="208.9" y="183.6">RD</text>
<text x="214.4" y="183.6">ANGLE</text>
<text x="162.5" y="187.3">SCALE</text>
<text x="163.7" y="191.5">DETAILED</text>
<text x="174.9" y="187.3">:</text>
<text x="178.6" y="191.5">DESIGNED</text>
<text x="183.1" y="187.3">SHEET</text>
<text x="194.2" y="191.5">CHECKED</text>
<text x="197.2" y="187.3">/</text>
<text x="205.8" y="187.3">UNIT</text>
<text x="209.8" y="191.5">APPROVED</text>
<text x="213.7" y="187.3">(mm.)</text>
</g>
<g font-size="2.1">
<text x="74.1" y="15.7">REV.</text>
<text x="11.6" y="175.6">ECN No.</text>
<text x="92.2" y="174.5">UNLESS</text>
<text x="94.5" y="177.1">C0.1</text>
<text x="101.8" y="177.1">OR</text>
<text x="102.8" y="174.5">SPECIFIED</text>
<text x="106.6" y="177.1">R0.1</text>
<text x="127.3" y="174.7">M/C.</text>
<text x="148.6" y="174.8">Q'ty</text>
<text x="127.5" y="182.8">MATERIAL</text>
<text x="92.8" y="190.8">0.5</text>
<text x="98.2" y="190.8">~</text>
<text x="101.7" y="190.8">6</text>
<text x="110.6" y="187.8">0.05</text>
<text x="110.6" y="190.4">0.1</text>
<text x="127.6" y="190.9">FINISH</text>
<text x="93.4" y="195.7">30</text>
<text x="94.9" y="193">6</text>
<text x="98" y="195.7">~</text>
<text x="98" y="193">~</text>
<text x="101.5" y="195.7">120</text>
<text x="101.5" y="193">30</text>
<text x="110.5" y="193.2">0.2</text>
<text x="110.6" y="195.9">0.3</text>
<text x="92.1" y="201.1">400</text>
<text x="92.2" y="198.6">120</text>
<text x="96.2" y="203.9">ANGLE</text>
<text x="98.2" y="201.1">~</text>
<text x="98.3" y="198.6">~</text>
<text x="101.7" y="201.1">1000</text>
<text x="101.8" y="198.6">400</text>
<text x="110.6" y="198.5">0.4</text>
<text x="110.7" y="201.2">0.8</text>
<text x="112.1" y="203.9">1</text>
<text x="127.6" y="199">HEAT</text>
<text x="134.9" y="199">TREATMENT</text>
<text x="284.3" y="204.1">REV.</text>
</g>
<g font-size="1.8">
<text x="92.6" y="179.7">GENERAL</text>
<text x="102.5" y="179.7">TOLERANCE</text>
<text x="118.4" y="175.6">0.8S</text>
<text x="93.5" y="182.6">JISB0405</text>
<text x="99" y="185">WORKING</text>
<text x="104.3" y="182.6">MACHING</text>
<text x="118.4" y="182.1">6.3S</text>
<text x="91.6" y="187.6">LESS</text>
<text x="97.7" y="187.6">THAN</text>
<text x="104" y="187.6">0.5</text>
<text x="118.7" y="188.4">25S</text>
<text x="118.1" y="194.9">100S</text>
<text x="118.4" y="203.4">UNCUT</text>
</g>
</svg>
